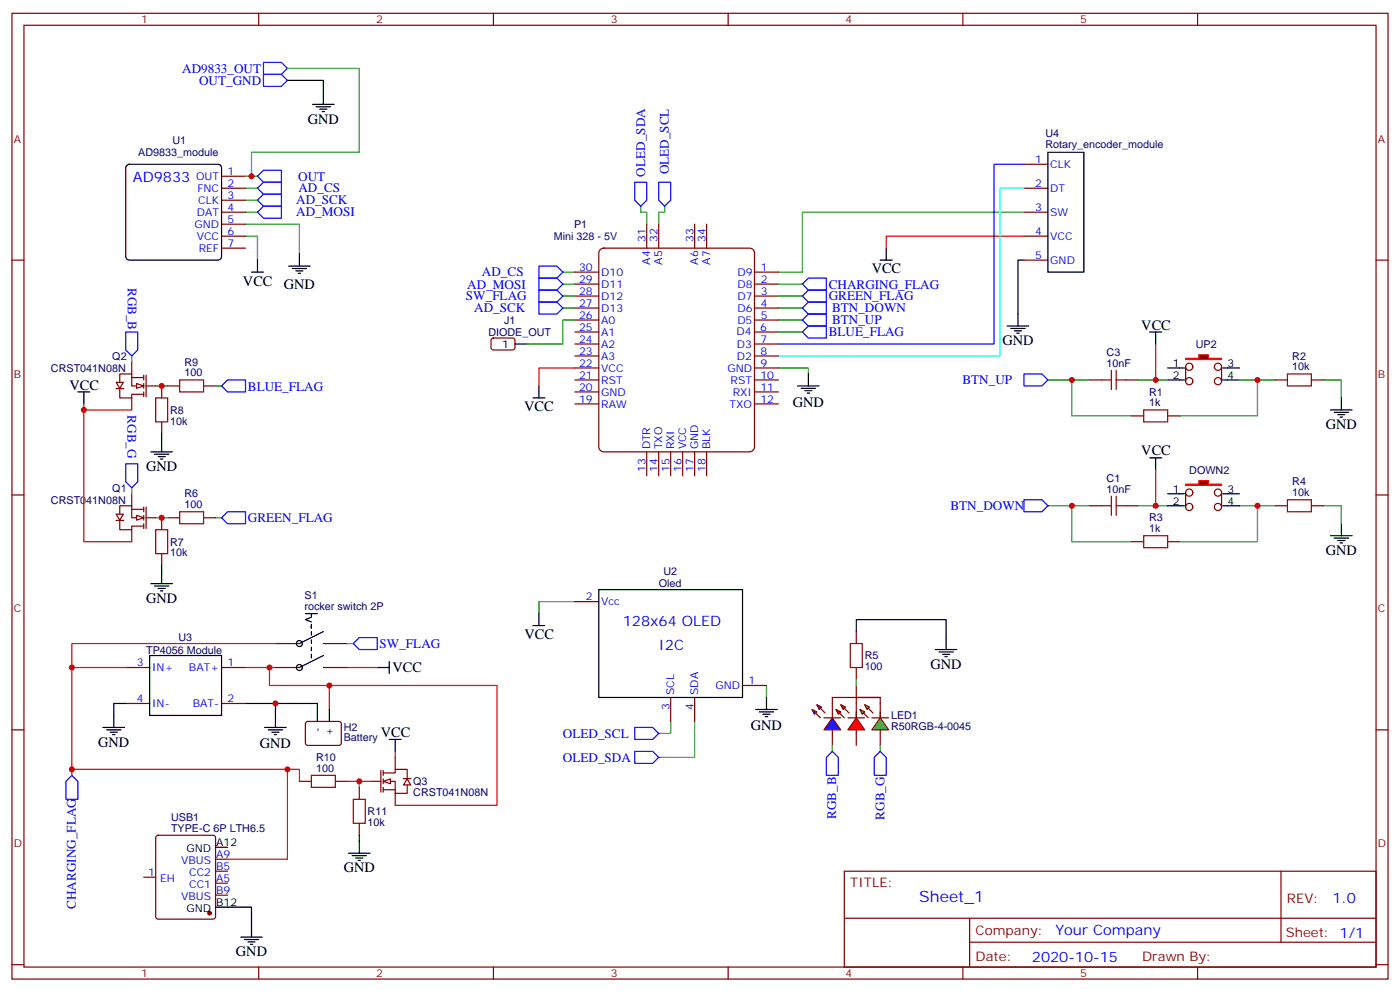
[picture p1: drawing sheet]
<svg xmlns="http://www.w3.org/2000/svg" width="412mm" height="292mm" viewBox="0 0 412 292" stroke-linecap="round" stroke-linejoin="round" font-family="sans-serif">
<g fill="none" stroke="#000" stroke-width=".35">
<path d="M37.3 48.8l.8-.4h26.1l.6 .2 .5 .8v26.1l-.3 .7-.8 .4h-26.1l-.6-.2-.5-.9v-26.1zM308.7 44.8h10.6v35.3h-10.6zM75.8 76.6v3.5M85 78.4h6.4M86.1 79.1h4.2M87.1 79.8h2.2M88.2 74.8v3.6M259.3 76.6h3.5M261.1 73.1v3.5M301.6 76.6h-1.7v19.4M74.1 80.1h3.5M87.8 80.5h.7"/>
<path d="M296.7 96h6.3M297.7 96.7h4.3M298.8 97.4h2.1M299.5 98.1h.7M157 117.2h3.5M158.7 113.6v3.6M234.9 113.6h6.4M236 114.3h4.2M237.1 115h2.1M237.8 115.7h.7M238.1 110.1v3.5M176.4 173.6h42.3v31.8h-42.3z"/>
<path d="M44.1 193h21.2v17.6h-21.2zM111.1 196.5h3.6M114.7 194.8v3.5M157 184.2h3.5M158.7 180.7v3.5M72.3 207.1h8.8v7.1M78 214.2h6.3M79 214.9h4.3M80.1 215.6h2.1M80.8 216.3h.7M81.1 207.1h12.4v5.3M97 208.9v3.5"/>
<path d="M222.6 208.9h6.4M223.7 209.6h4.2M224.7 210.3h2.1M225.4 211h.7M225.8 205.4v3.5"/>
</g>
<path d="M301.6 69.5h-40.5v3.6M169.3 108.3h-10.6v5.3M72.3 196.5h8.8M79.4 196.5v5.3h17.6v7.1M102.3 196.5h8.8" fill="none" stroke="#f00" stroke-width=".35"/>
<g fill="none" stroke="#870000" stroke-width=".35">
<path d="M65.3 55.4h7M65.3 51.9h7M65.3 58.9h7M301.6 48.4h7.1M301.6 55.4h7.1M65.3 62.5h7M65.3 69.5h7M65.3 66h7M65.3 73.1h7M301.6 62.5h7.1M301.6 69.5h7.1M301.6 76.6h7.1"/>
<path d="M169.3 177.1h7.1M37 196.5h7.1M65.3 196.5h7M37 207.1h7.1M65.3 207.1h7M90.2 212.6l.5-.2 9.4 .1 .4 .6v5.9l-.7 .5-9.4-.1-.4-.6v-5.7zM197.6 205.4v7M204.6 205.4v7M218.7 201.8h7.1"/>
</g>
<g fill="none" stroke="#008700" stroke-width=".35">
<path d="M72.3 55.4h3.5M72.3 58.9h3.5M72.3 69.5h3.5v7.1M72.3 66h15.9v8.8M72.3 62.5h3.5M188.7 60.7v1.8h1.8v3.5M195.8 60.7v1.8h-1.8v3.5M301.6 62.5h-65.2v17.6h-7.1M165.8 90.7h3.5M165.8 83.6h3.5M165.8 80.1h3.5M229.3 94.2h7.1"/>
<path d="M229.3 90.7h7.1M229.3 108.3h8.8v1.8M169.3 177.1h-10.6v3.6M197.6 212.4v3.5h-3.6M204.6 212.4v10.6h-10.6M225.8 201.8v3.6"/>
</g>
<g fill="none" stroke="#00f" stroke-width=".35">
<path d="M75.8 55.4l1.8-1.7h5.3v3.5h-5.3zM75.8 58.9l1.8-1.7h5.3v3.5h-5.3zM187 53.7h3.5v5.2l-1.8 1.8-1.7-1.8zM194 53.7h3.6v5.2l-1.8 1.8-1.8-1.8zM301.6 48.4h-8.8v52.9h-63.5M75.8 62.5l1.8-1.8h5.3v3.5h-5.3zM158.7 78.4h5.3l1.8 1.7-1.8 1.8h-5.3zM158.7 81.9h5.3l1.8 1.7-1.8 1.8h-5.3zM158.7 88.9h5.3l1.8 1.8-1.8 1.8h-5.3zM236.4 90.7l1.7-1.8h5.3v3.6h-5.3zM236.4 94.2l1.7-1.7h5.3v3.5h-5.3zM187 214.2h5.3l1.7 1.7-1.7 1.8h-5.3z"/>
<path d="M187 221.2h5.3l1.7 1.8-1.7 1.8h-5.3z"/>
</g>
<path d="M301.6 55.4h-7v49.4h-65.3" fill="none" stroke="#0ff" stroke-width=".35"/>
<path d="M176.7 73.6l1.1-.5h43a1.41 1.41 0 0 1 1.4 1.4v57.1a1.51 1.51 0 0 1-1.4 1.4h-43a1.51 1.51 0 0 1-1.4-1.4v-57.1z" fill="#fff" stroke="#800000" stroke-width=".35"/>
<g fill="none" stroke="#870000" stroke-width=".35">
<path d="M3.5 3.9h405.4v284.4h-405.4zM7.1 7.4h398.2v277.3h-398.2zM76.2 3.9v3.5M145.3 3.9v3.5M214.5 3.9v3.5M283.6 3.9v3.5M352.8 3.9v3.5M3.5 76.6h3.6M190.5 66v7.1M194 66v7.1M204.6 66v7.1M208.1 66v7.1"/>
<path d="M405.3 76.6h3.6M169.3 80.1h7.1M169.3 83.6h7.1M169.3 87.2h7.1M169.3 90.7h7.1M169.3 94.2h7.1M169.3 97.8h7.1M222.2 80.1h7.1M222.2 83.6h7.1M222.2 87.2h7.1M222.2 90.7h7.1M222.2 94.2h7.1"/>
<path d="M222.2 97.8h7.1M169.3 101.3h7.1M169.3 104.8h7.1M169.3 108.3h7.1M169.3 111.9h7.1M169.3 115.4h7.1M169.3 118.9h7.1M222.2 101.3h7.1M222.2 104.8h7.1M222.2 108.3h7.1M222.2 111.9h7.1M222.2 115.4h7.1"/>
<path d="M222.2 118.9h7.1M190.5 133v7.1M194 133v7.1M197.6 133v7.1M201.1 133v7.1M204.6 133v7.1M208.1 133v7.1M3.5 145.7h3.6M405.3 145.7h3.6M3.5 214.9h3.6M405.3 214.9h3.6M248.7 256.5h156.6v28.2h-156.6z"/>
<path d="M377.3 256.5v20.9M248.7 270.4h156.5M285.6 277.4h119.6M285.6 270.4v14.1M3.5 284h3.6M76.2 284.7v3.6M145.3 284.7v3.6M214.5 284.7v3.6M283.6 284.7v3.6M352.8 284.7v3.6M405.3 284h3.6"/>
</g>
<path d="M344 108.3h3.5M344 111.9h3.5" fill="none" stroke="#000" stroke-width=".35"/>
<path d="M349.2 105.5h3.9v-1h2.9v1h3.8v.4h-10.6z" fill="#870000" stroke="#f00" stroke-width=".35"/>
<g fill="none" stroke="#870000" stroke-width=".35">
<path d="M349.2 108v4.2M359.8 108v4.2"/>
<circle cx="350.3" cy="108" r="1.06"/>
<circle cx="350.3" cy="112.2" r="1.06"/>
<circle cx="358.8" cy="108" r="1.06"/>
<circle cx="358.8" cy="112.2" r="1.06"/>
</g>
<g fill="none" stroke="#000" stroke-width=".35">
<path d="M338.7 97.8h3.5M340.4 97.8v3.5M347.5 108.3h1.4M347.5 111.9h1.4M360.2 108.3h4.9M360.2 111.9h4.9M395.1 117.2v3.5M338.7 134.8h3.5M340.4 134.8v3.5M391.9 120.7h6.4M393 121.4h4.2M394.1 122.1h2.1"/>
<path d="M394.8 122.8h.7M344 145.4h3.5M344 148.9h3.5M391.9 157.7h6.4M393 158.4h4.2M394.1 159.1h2.1M394.8 159.8h.7M395.1 154.2v3.5"/>
</g>
<path d="M301.6 110.1h5.3l1.8 1.8-1.8 1.7h-5.3zM301.6 147.1h5.3l1.8 1.8-1.8 1.8h-5.3z" fill="none" stroke="#00f" stroke-width=".35"/>
<path d="M308.7 111.9h12.3M315.7 111.9v10.5h17.7M335.1 111.9h8.9M365.1 111.9h10.6M370.4 111.9v10.5h-22.9M389.8 111.9h5.3v5.3M308.7 148.9h12.3M315.7 148.9v10.6h17.7M335.1 148.9h8.9M365.1 148.9h10.6M370.4 148.9v10.6h-22.9M389.8 148.9h5.3v5.3" fill="none" stroke="#008700" stroke-width=".35"/>
<path d="M340.4 101.3v10.6M340.4 138.3v10.6" fill="none" stroke="#f00" stroke-width=".35"/>
<path d="M349.2 142.6h3.9v-1.1h2.9v1.1h3.8v.3h-10.6z" fill="#870000" stroke="#f00" stroke-width=".35"/>
<g fill="none" stroke="#870000" stroke-width=".35">
<path d="M321 111.9h3.6M331.6 111.9h3.5M375.7 111.9h3.5M386.3 111.9h3.5M333.4 122.4h3.5M344 122.4h3.5M321 148.9h3.6M331.6 148.9h3.5M333.4 159.5h3.5M344 159.5h3.5M349.2 145v4.3M359.8 145v4.3"/>
<path d="M375.7 148.9h3.5M386.3 148.9h3.5M42.3 258.3h3.6M46.1 246.1l.5-.2h16.2l.5 .2 .2 .5v23.3l-.2 .5-.5 .2h-16.2l-.5-.2-.2-.5v-23.3zM63.5 256.5h3.5M63.5 253h3.5M63.5 263.6h3.5M63.5 260h3.5"/>
<circle cx="350.3" cy="149.3" r="1.06"/>
<circle cx="350.3" cy="145" r="1.06"/>
<circle cx="358.8" cy="145" r="1.06"/>
<circle cx="358.8" cy="149.3" r="1.06"/>
</g>
<g fill="none" stroke="#000" stroke-width=".35">
<path d="M84.7 23.7h10.5v7M92.1 30.7h6.3M93.1 31.4h4.3M94.2 32.1h2.1M94.9 32.8h.7M347.5 145.4h1.4M347.5 148.9h1.4M360.2 145.4h4.9M360.2 148.9h4.9M30.3 214.2h6.4M31.4 214.9h4.2M32.5 215.6h2.1"/>
<path d="M33.2 216.3h.7M37 207.1h-3.5v7.1M63.5 249.4h3.5M63.5 267.1h10.6v8.8M70.9 275.9h6.4M72 276.6h4.2M73 277.3h2.1M73.7 278h.7"/>
</g>
<path d="M324.6 111.9h2.8M327.4 109v5.7M328.8 111.9h2.8M328.8 109v5.7M379.2 110.1h7.1v3.5h-7.1zM336.9 120.7h7.1v3.5h-7.1zM324.6 148.9h2.8M327.4 146.1v5.6M328.8 146.1v5.6M328.8 148.9h2.8M336.9 157.7h7.1v3.6h-7.1zM379.2 147.1h7.1v3.6h-7.1z" fill="none" stroke="#a10000" stroke-width=".35"/>
<path d="M84.7 20.1h21.1v24.7h-31.7v7.1M72.3 51.9h3.5" fill="none" stroke="#008700" stroke-width=".35"/>
<path d="M77.6 18.4h5.3l1.8 1.7-1.8 1.8h-5.3zM77.6 21.9h5.3l1.8 1.8-1.8 1.7h-5.3zM75.8 51.9l1.8-1.8h5.3v3.6h-5.3z" fill="none" stroke="#00f" stroke-width=".35"/>
<circle cx="61.7" cy="268.9" r=".53" fill="#870000" stroke="#870000" stroke-width=".35"/>
<path d="M37 196.5h-15.8v30h63.5v26.5h-17.7" fill="none" stroke="#f00" stroke-width=".35"/>
<g fill="#0f0" stroke="#870000" stroke-width=".35">
<path d="M254.7 207.5l1.4 .7-.7 .7z"/>
<path d="M253.3 208.9l1.4 .7-.7 .7z"/>
</g>
<g fill="#870000" stroke="#870000" stroke-width=".35">
<path d="M255.8 208.5l1.4 1.4z"/>
<path d="M254.4 209.9l1.4 1.4z"/>
</g>
<path d="M256.8 211.3h5M259.3 205.4v1.7M259.3 209.6v1.7" fill="none" stroke="#870000" stroke-width=".35"/>
<path d="M259.3 211.3l2.5 3.6h-5z" fill="#0f0" stroke="#870000" stroke-width=".35"/>
<path d="M259.3 215.9v3.6" fill="none" stroke="#870000" stroke-width=".35"/>
<g fill="#f00" stroke="#870000" stroke-width=".35">
<path d="M247.6 207.5l1.5 .7-.7 .7z"/>
<path d="M246.2 208.9l1.4 .7-.7 .7z"/>
</g>
<g fill="#870000" stroke="#870000" stroke-width=".35">
<path d="M248.7 208.5l1.4 1.4z"/>
<path d="M247.3 209.9l1.4 1.4z"/>
</g>
<path d="M245.2 205.4h14.1h-7.1v1.7M249.8 211.3h4.9M252.2 209.6v1.7" fill="none" stroke="#870000" stroke-width=".35"/>
<path d="M252.2 211.3l2.5 3.6h-4.9z" fill="#f00" stroke="#870000" stroke-width=".35"/>
<path d="M245.2 215.9v3.6M252.2 201.8v3.6M252.2 215.9v3.6" fill="none" stroke="#870000" stroke-width=".35"/>
<path d="M245.2 211.3l2.4 3.6h-4.9z" fill="#00f" stroke="#870000" stroke-width=".35"/>
<path d="M242.7 211.3h4.9M245.2 205.4v5.9" fill="none" stroke="#870000" stroke-width=".35"/>
<g fill="#870000" stroke="#870000" stroke-width=".35">
<path d="M240.2 209.9l1.5 1.4z"/>
<path d="M241.7 208.5l1.4 1.4z"/>
</g>
<g fill="#00f" stroke="#870000" stroke-width=".35">
<path d="M239.2 208.9l1.4 .7-.7 .7z"/>
<path d="M240.6 207.5l1.4 .7-.7 .7z"/>
</g>
<g fill="none" stroke="#870000" stroke-width=".35">
<path d="M34.2 153.2h2.3M34.2 151.4h2.1l-1 1.7zM35.3 151.4v-2.5h3.5v3.5h3.5M35.3 153.1v2.9h3.5v-1.1h3.5M38.8 145.4v3.5M38.8 156v3.5M38.8 150h3.5M42.3 149.3v1.4M42.3 151.7v1.4M42.3 154.2v1.4M43 152.4h2.9M43 149.3v6.3"/>
<path d="M245.2 214.9v1M252.2 207.1v4.2M252.2 214.9v1M259.3 207.1v4.2M259.3 214.9v1"/>
</g>
<path d="M40.2 151.7l2.1 .7-2.1 .7z" fill="#fff" stroke="#870000" stroke-width=".35"/>
<g fill="none" stroke="#870000" stroke-width=".35">
<path d="M34.2 114.4h2.3M34.2 112.6h2.1l-1 1.7zM35.3 112.6v-2.5h3.5v3.5h3.5M35.3 114.3v2.9h3.5v-1.1h3.5M38.8 106.6v3.5M38.8 117.2v3.5M38.8 111.2h3.5M42.3 110.5v1.4M42.3 112.9v1.4M42.3 115.4v1.4M43 113.6h2.9M43 110.5v6.3"/>
<path d="M47.6 113.6v3.6M49.4 113.6h3.5M60 113.6h3.5M47.6 124.2v3.5M47.6 152.4v3.6M49.4 152.4h3.5M60 152.4h3.5M47.6 163v3.5M252.2 185.9v3.6M252.2 196.5v3.6"/>
</g>
<path d="M45.9 117.2h3.5v7h-3.5zM52.9 111.9h7.1v3.5h-7.1zM45.9 156h3.5v7h-3.5zM52.9 150.7h7.1v3.5h-7.1zM250.5 189.5h3.5v7h-3.5z" fill="none" stroke="#a10000" stroke-width=".35"/>
<path d="M45.9 113.6h3.5M45.9 152.4h3.5M252.2 200.1v1.7" fill="none" stroke="#008700" stroke-width=".35"/>
<path d="M252.2 185.9v-3.5h26.5v8.8M275.5 191.2h6.4M276.6 191.9h4.2M277.6 192.7h2.2M278.3 193.4h.7" fill="none" stroke="#000" stroke-width=".35"/>
<path d="M40.2 112.9l2.1 .7-2.1 .7z" fill="#fff" stroke="#870000" stroke-width=".35"/>
<g fill="none" stroke="#000" stroke-width=".35">
<path d="M22.9 115.4h3.6M24.7 115.4v3.5M151.7 101.3h3.5M44.4 133h6.4M45.5 133.7h4.2M46.6 134.4h2.1M47.3 135.1h.7M47.6 127.7v5.3M44.4 171.8h6.4M45.5 172.5h4.2M46.6 173.2h2.1M47.3 174h.7"/>
<path d="M47.6 166.5v5.3M90 180.7h3.5M91.7 180.7v1l-1.7 .7 1.7 .7M91.7 183.8v1.1v-.7M91.7 185.9v1.1M91.7 188.4v1.1M91.7 190.5v1.1M91.7 192.7v1M95.2 185.9l-7 3.6M95.2 193l-7 3.5"/>
<circle cx="88.2" cy="196.5" r=".88"/>
<circle cx="88.2" cy="189.5" r=".88"/>
</g>
<path d="M24.7 118.9v1.8M38.8 120.7h-14.1v38.8h14.1M81.1 189.5h-59.9v7M21.2 226.5v1.8" fill="none" stroke="#f00" stroke-width=".35"/>
<path d="M37 97.8h3.6v5.2l-1.8 1.8-1.8-1.8zM158.7 85.4h5.3l1.8 1.8-1.8 1.7h-5.3zM236.4 83.6l1.7-1.7h5.3v3.5h-5.3zM236.4 87.2l1.7-1.8h5.3v3.5h-5.3zM238.1 96h5.3v3.5h-5.3l-1.7-1.7zM65.3 113.6l1.7-1.7h5.3v3.5h-5.3zM37 136.6h3.6v5.3l-1.8 1.7-1.8-1.7zM65.3 152.4l1.7-1.7h5.3v3.5h-5.3zM104.1 189.5l1.7-1.8h5.3v3.5h-5.3zM21.2 228.3l1.7 1.7v5.3h-3.5v-5.3zM245.2 221.2l1.7 1.8v5.3h-3.5v-5.3zM259.3 221.2l1.8 1.8v5.3h-3.6v-5.3z" fill="none" stroke="#00f" stroke-width=".35"/>
<path d="M165.8 87.2h3.5M169.3 94.2h-3.5v7.1h-10.6M229.3 83.6h7.1M229.3 87.2h7.1M229.3 97.8h7.1M38.8 104.8v1.8M63.5 113.6h1.8M38.8 143.6v1.8M63.5 152.4h1.8M102.3 189.5h1.8M245.2 219.5v1.7M259.3 219.5v1.7" fill="none" stroke="#008700" stroke-width=".35"/>
<g fill="none" stroke="#870000" stroke-width=".35">
<path d="M144.9 99.7l.4-.2 6 .1 .4 .6-.1 2.4-.6 .4h-5.9l-.5-.7v-2.1zM81.1 189.5h7.1M81.1 196.5h7.1M95.2 189.5h7.1M95.2 196.5h7.1M109.4 230h2.8M112.2 226.9v6.3M112.9 230h3.5v3.6h3.5v-2.5M112.9 227.6h3.5v-1.1h3.5v2.8M112.9 226.9v1.4M112.9 229.3v1.5M112.9 231.8v1.4"/>
<path d="M112.9 232.5h3.5M116.4 223v3.5M116.4 233.6v3.5M118.8 229.3h2.2M119.9 229.3l1.1 1.8h-2.1z"/>
</g>
<path d="M112.9 230l2.1-.7v1.5z" fill="#fff" stroke="#870000" stroke-width=".35"/>
<path d="M114.7 217.7h3.5M116.4 217.7v3.5M102.7 251.2h6.3M103.7 251.9h4.2M104.8 252.6h2.1M105.5 253.3h.7M105.8 245.9v5.3" fill="none" stroke="#000" stroke-width=".35"/>
<path d="M97 201.8h49.4v35.3h-30M84.7 226.5h3.5v3.5M102.3 230h7.1M116.4 221.2v1.8" fill="none" stroke="#f00" stroke-width=".35"/>
<path d="M88.2 230h3.5M98.8 230h3.5M105.8 231.8v3.5M105.8 242.4v3.5" fill="none" stroke="#870000" stroke-width=".35"/>
<path d="M91.7 228.3h7.1v3.5h-7.1zM104.1 235.3h3.5v7.1h-3.5z" fill="none" stroke="#a10000" stroke-width=".35"/>
<path d="M105.8 230v1.8" fill="none" stroke="#008700" stroke-width=".35"/>
<g fill="#c00">
<circle cx="79.4" cy="196.5" r=".88"/>
<circle cx="81.1" cy="207.1" r=".88"/>
<circle cx="340.4" cy="111.9" r=".88"/>
<circle cx="315.7" cy="111.9" r=".88"/>
<circle cx="370.4" cy="111.9" r=".88"/>
<circle cx="370.4" cy="148.9" r=".88"/>
<circle cx="315.7" cy="148.9" r=".88"/>
<circle cx="340.4" cy="148.9" r=".88"/>
<circle cx="74.1" cy="51.9" r=".88"/>
<circle cx="47.6" cy="152.4" r=".88"/>
<circle cx="47.6" cy="113.6" r=".88"/>
<circle cx="21.2" cy="226.5" r=".88"/>
<circle cx="24.7" cy="120.7" r=".88"/>
<circle cx="21.2" cy="196.5" r=".88"/>
<circle cx="84.7" cy="226.5" r=".88"/>
<circle cx="97" cy="201.8" r=".88"/>
<circle cx="105.8" cy="230" r=".88"/>
</g>
<text font-size="4.6" fill="#00f" x="270.8" y="265.5">Sheet_1</text>
<g font-size="4.2">
<text x="90.7" y="36.4">GND</text>
<text x="256.8" y="80.5">VCC</text>
<text x="71.6" y="84.1">VCC</text>
<text x="83.6" y="85.1">GND</text>
<text x="295.3" y="101.6">GND</text>
<text x="336.2" y="97">VCC</text>
<text x="20.5" y="114.7">VCC</text>
<text x="233.5" y="119.7">GND</text>
<text x="154.4" y="121.1">VCC</text>
<text x="390.5" y="126.3">GND</text>
<text x="336.2" y="134.1">VCC</text>
<text x="43" y="138.7">GND</text>
<text x="390.5" y="163.4">GND</text>
<text x="43" y="177.5">GND</text>
<text x="154.5" y="188.1">VCC</text>
<text x="115.6" y="198">VCC</text>
<text x="274.1" y="196.9">GND</text>
<text x="221.2" y="214.9">GND</text>
<text x="28.9" y="219.8">GND</text>
<text x="76.6" y="220.2">GND</text>
<text x="112.2" y="217">VCC</text>
<text x="101.2" y="256.9">GND</text>
<text x="69.5" y="281.6">GND</text>
</g>
<g font-size="4.2" fill="#00f">
<text x="39.2" y="53.6">AD9833</text>
<text x="183.4" y="184.2">128x64 OLED</text>
<text x="194.1" y="191.3">I2C</text>
<text x="392.5" y="265.8">1.0</text>
<text x="310.9" y="275.3">Your Company</text>
<text x="304" y="283.1">2020-10-15</text>
</g>
<g font-size="3.9" fill="#00f">
<text x="53.7" y="21.4">AD9833_OUT</text>
<text x="58.6" y="24.9">OUT_GND</text>
<text x="87.8" y="53.2">OUT</text>
<text x="190" y="52" transform="rotate(-90 190 52)">OLED_SDA</text>
<text x="197.1" y="51.4" transform="rotate(-90 197.1 51.4)">OLED_SCL</text>
<text x="87.9" y="56.7">AD_CS</text>
<text x="87.3" y="60.2">AD_SCK</text>
<text x="87.3" y="63.7">AD_MOSI</text>
<text x="142" y="81.3">AD_CS</text>
<text x="37.6" y="84.7" transform="rotate(90 37.6 84.7)">RGB_B</text>
<text x="137.3" y="88.4">SW_FLAG</text>
<text x="137.7" y="85">AD_MOSI</text>
<text x="244.1" y="84.9">CHARGING_FLAG</text>
<text x="244.1" y="88.5">GREEN_FLAG</text>
<text x="139.7" y="91.9">AD_SCK</text>
<text x="245.1" y="92">BTN_DOWN</text>
<text x="245.1" y="95.5">BTN_UP</text>
<text x="244.1" y="99">BLUE_FLAG</text>
<text x="283.5" y="113.1">BTN_UP</text>
<text x="73" y="115.1">BLUE_FLAG</text>
<text x="37.5" y="122.3" transform="rotate(90 37.5 122.3)">RGB_G</text>
<text x="73" y="153.8">GREEN_FLAG</text>
<text x="280" y="150.2">BTN_DOWN</text>
<text x="111.8" y="190.8">SW_FLAG</text>
<text x="165.8" y="217.2">OLED_SCL</text>
<text x="165.8" y="224.3">OLED_SDA</text>
<text x="246.3" y="241.1" transform="rotate(-90 246.3 241.1)">RGB_B</text>
<text x="260.5" y="241.3" transform="rotate(-90 260.5 241.3)">RGB_G</text>
<text x="22.3" y="267.6" transform="rotate(-90 22.3 267.6)">CHARGING_FLAG</text>
</g>
<g font-size="3.9" fill="#800">
<text x="250.5" y="261.1">TITLE:</text>
<text x="379.1" y="265.8">REV:</text>
<text x="287.4" y="275.3">Company:</text>
<text x="378.7" y="275.9">Sheet: 1/1</text>
<text x="287.4" y="283">Date:</text>
<text x="336.4" y="283.1">Drawn By:</text>
</g>
<g font-size="3.2" fill="#800">
<text x="41.6" y="6.9">1</text>
<text x="110.8" y="6.9">2</text>
<text x="179.9" y="6.9">3</text>
<text x="249.1" y="6.9">4</text>
<text x="318.2" y="6.9">5</text>
<text x="4.1" y="42">A</text>
<text x="405.9" y="42">A</text>
<text x="4.1" y="111.2">B</text>
<text x="405.9" y="111.2">B</text>
<text x="4.1" y="180.3">C</text>
<text x="405.9" y="180.3">C</text>
<text x="4.1" y="249.4">D</text>
<text x="405.9" y="249.4">D</text>
<text x="41.6" y="287.7">1</text>
<text x="110.8" y="287.7">2</text>
<text x="179.9" y="287.7">3</text>
<text x="249.1" y="287.7">4</text>
<text x="318.2" y="287.7">5</text>
</g>
<g font-size="3.2" fill="#000080">
<text x="308" y="40.5">U4</text>
<text x="40.7" y="46">AD9833_module</text>
<text x="50.8" y="42.4">U1</text>
<text x="308" y="43.6">Rotary_encoder_module</text>
<text x="163.2" y="70.7">Mini 328 - 5V</text>
<text x="169.1" y="67.1">P1</text>
<text x="148.5" y="95.3">J1</text>
<text x="143.9" y="98.9">DIODE_OUT</text>
<text x="33.1" y="105.9">Q2</text>
<text x="54.3" y="107.6">R9</text>
<text x="326" y="108">10nF</text>
<text x="326" y="104.8">C3</text>
<text x="352.3" y="102.4">UP2</text>
<text x="380.7" y="105.9">R2</text>
<text x="15" y="109.5">CRST041N08N</text>
<text x="54.3" y="110.8">100</text>
<text x="380.7" y="109">10k</text>
<text x="338.5" y="119.6">1k</text>
<text x="338.5" y="116.5">R1</text>
<text x="50.1" y="125">10k</text>
<text x="50.1" y="121.8">R8</text>
<text x="326" y="141.9">C1</text>
<text x="350.3" y="139.5">DOWN2</text>
<text x="380.7" y="142.9">R4</text>
<text x="15" y="148.3">CRST041N08N</text>
<text x="33.1" y="144.7">Q1</text>
<text x="54.3" y="149.6">100</text>
<text x="54.3" y="146.4">R6</text>
<text x="326" y="145">10nF</text>
<text x="380.7" y="146.1">10k</text>
<text x="338.5" y="153.5">R3</text>
<text x="50.1" y="160.6">R7</text>
<text x="338.5" y="156.7">1k</text>
<text x="50.1" y="163.8">10k</text>
<text x="194.1" y="172.9">Oled</text>
<text x="195.4" y="169.4">U2</text>
<text x="89.7" y="179.6">rocker switch 2P</text>
<text x="89.7" y="176.5">S1</text>
<text x="52.6" y="188.6">U3</text>
<text x="43" y="192.4">TP4056 Module</text>
<text x="254.7" y="197.3">100</text>
<text x="254.7" y="194.1">R5</text>
<text x="101.3" y="215.1">H2</text>
<text x="262.5" y="215">R50RGB-4-0045</text>
<text x="262.5" y="211.8">LED1</text>
<text x="101.2" y="218.3">Battery</text>
<text x="93.1" y="227.2">100</text>
<text x="93.1" y="224.1">R10</text>
<text x="121.7" y="231.2">Q3</text>
<text x="108.3" y="240">R11</text>
<text x="121.7" y="234.3">CRST041N08N</text>
<text x="50.4" y="244.9">TYPE-C 6P LTH6.5</text>
<text x="50.4" y="241.6">USB1</text>
<text x="108.3" y="243.2">10k</text>
</g>
<g font-size="3.2" fill="#00f">
<text x="57.8" y="53">OUT</text>
<text x="67" y="51.5">1</text>
<text x="304.9" y="48">1</text>
<text x="309.4" y="49.4">CLK</text>
<text x="58.1" y="56.5">FNC</text>
<text x="67" y="55.1">2</text>
<text x="67" y="58.6">3</text>
<text x="304.9" y="55.1">2</text>
<text x="309.4" y="56.5">DT</text>
<text x="58" y="63.5">DAT</text>
<text x="58.4" y="60">CLK</text>
<text x="67" y="62.1">4</text>
<text x="67" y="65.7">5</text>
<text x="304.9" y="62.1">3</text>
<text x="309.4" y="63.5">SW</text>
<text x="57.3" y="67.1">GND</text>
<text x="58" y="70.6">VCC</text>
<text x="67" y="69.2">6</text>
<text x="190.1" y="71.3" transform="rotate(-90 190.1 71.3)">31</text>
<text x="193.7" y="71.3" transform="rotate(-90 193.7 71.3)">32</text>
<text x="204.3" y="71.3" transform="rotate(-90 204.3 71.3)">33</text>
<text x="207.8" y="71.3" transform="rotate(-90 207.8 71.3)">34</text>
<text x="304.9" y="69.2">4</text>
<text x="309.4" y="70.6">VCC</text>
<text x="58.5" y="74.1">REF</text>
<text x="67" y="72.7">7</text>
<text x="191.6" y="77.9" transform="rotate(-90 191.6 77.9)">A4</text>
<text x="195.1" y="77.9" transform="rotate(-90 195.1 77.9)">A5</text>
<text x="205.7" y="77.9" transform="rotate(-90 205.7 77.9)">A6</text>
<text x="209.2" y="77.9" transform="rotate(-90 209.2 77.9)">A7</text>
<text x="304.9" y="76.2">5</text>
<text x="309.4" y="77.6">GND</text>
<text x="170.6" y="83.3">29</text>
<text x="170.6" y="79.8">30</text>
<text x="177.1" y="81.2">D10</text>
<text x="217.2" y="81.2">D9</text>
<text x="224.1" y="79.7">1</text>
<text x="224.1" y="83.3">2</text>
<text x="170.6" y="86.8">28</text>
<text x="177.1" y="88.2">D12</text>
<text x="177.1" y="84.7">D11</text>
<text x="217.2" y="84.7">D8</text>
<text x="217.2" y="88.2">D7</text>
<text x="224.1" y="86.8">3</text>
<text x="170.6" y="93.9">26</text>
<text x="170.6" y="90.3">27</text>
<text x="177.1" y="95.3">A0</text>
<text x="177.1" y="91.8">D13</text>
<text x="217.2" y="95.3">D5</text>
<text x="217.2" y="91.7">D6</text>
<text x="224.1" y="93.9">5</text>
<text x="224.1" y="90.3">4</text>
<text x="170.6" y="100.9">24</text>
<text x="170.6" y="97.4">25</text>
<text x="177.1" y="98.8">A1</text>
<text x="217" y="98.7">D4</text>
<text x="223.9" y="97.3">6</text>
<text x="224" y="100.9">7</text>
<text x="170.6" y="108">22</text>
<text x="170.6" y="104.5">23</text>
<text x="177.1" y="105.9">A3</text>
<text x="177.1" y="102.3">A2</text>
<text x="217.1" y="102.3">D3</text>
<text x="217.1" y="105.9">D2</text>
<text x="224" y="104.5">8</text>
<text x="224" y="108">9</text>
<text x="170.6" y="111.5">21</text>
<text x="177.1" y="112.9">RST</text>
<text x="177.1" y="109.4">VCC</text>
<text x="214.3" y="109.4">GND</text>
<text x="215.2" y="112.9">RST</text>
<text x="224" y="111.5">10</text>
<text x="170.6" y="118.6">19</text>
<text x="170.6" y="115">20</text>
<text x="177.1" y="120">RAW</text>
<text x="177.1" y="116.5">GND</text>
<text x="214.9" y="120">TXO</text>
<text x="215.8" y="116.5">RXI</text>
<text x="224" y="115">11</text>
<text x="224" y="118.6">12</text>
<text x="191.6" y="132.3" transform="rotate(-90 191.6 132.3)">DTR</text>
<text x="195.1" y="132.3" transform="rotate(-90 195.1 132.3)">TXO</text>
<text x="198.6" y="132.3" transform="rotate(-90 198.6 132.3)">RXI</text>
<text x="202.1" y="132.3" transform="rotate(-90 202.1 132.3)">VCC</text>
<text x="205.7" y="132.3" transform="rotate(-90 205.7 132.3)">GND</text>
<text x="209.2" y="132.3" transform="rotate(-90 209.2 132.3)">BLK</text>
<text x="190.1" y="138.8" transform="rotate(-90 190.1 138.8)">13</text>
<text x="193.7" y="138.8" transform="rotate(-90 193.7 138.8)">14</text>
<text x="197.2" y="138.8" transform="rotate(-90 197.2 138.8)">15</text>
<text x="200.7" y="138.8" transform="rotate(-90 200.7 138.8)">16</text>
<text x="204.3" y="138.8" transform="rotate(-90 204.3 138.8)">17</text>
<text x="207.8" y="138.8" transform="rotate(-90 207.8 138.8)">18</text>
<text x="172.6" y="176.8">2</text>
<text x="177.1" y="178.2">Vcc</text>
<text x="40.3" y="196.2">3</text>
<text x="44.8" y="197.6">IN+</text>
<text x="55.7" y="197.6">BAT+</text>
<text x="67" y="196.2">1</text>
<text x="210.7" y="202.9">GND</text>
<text x="220.5" y="201.5">1</text>
<text x="40.3" y="206.8">4</text>
<text x="44.8" y="208.2">IN-</text>
<text x="56.8" y="208.2">BAT-</text>
<text x="67" y="206.8">2</text>
<text x="197.2" y="209.1" transform="rotate(-90 197.2 209.1)">3</text>
<text x="198.6" y="204.6" transform="rotate(-90 198.6 204.6)">SCL</text>
<text x="204.3" y="209.1" transform="rotate(-90 204.3 209.1)">4</text>
<text x="205.7" y="204.6" transform="rotate(-90 205.7 204.6)">SDA</text>
<text x="43.7" y="257.9">1</text>
<text x="53.4" y="254.4">VBUS</text>
<text x="55.7" y="257.9">CC2</text>
<text x="63.7" y="256.2">B5</text>
<text x="63.7" y="252.6">A9</text>
<text x="47.2" y="259.7">EH</text>
<text x="55.7" y="261.4">CC1</text>
<text x="63.7" y="263.2">B9</text>
<text x="63.7" y="259.7">A5</text>
<text x="53.4" y="265">VBUS</text>
</g>
<g font-size="3.2">
<text x="147.9" y="102.3">1</text>
<text x="345.5" y="108">1</text>
<text x="361.6" y="108">3</text>
<text x="345.5" y="111.5">2</text>
<text x="361.6" y="111.5">4</text>
<text x="345.5" y="145">1</text>
<text x="345.5" y="148.6">2</text>
<text x="361.6" y="145">3</text>
<text x="361.6" y="148.6">4</text>
<text x="94.5" y="215.6" transform="rotate(-90 94.5 215.6)">-</text>
<text x="98.1" y="216.8" transform="rotate(-90 98.1 216.8)">+</text>
<text x="54.9" y="250.9">GND</text>
<text x="63.7" y="249.1">A12</text>
<text x="54.9" y="268.5">GND</text>
<text x="63.7" y="266.7">B12</text>
</g>
</svg>
